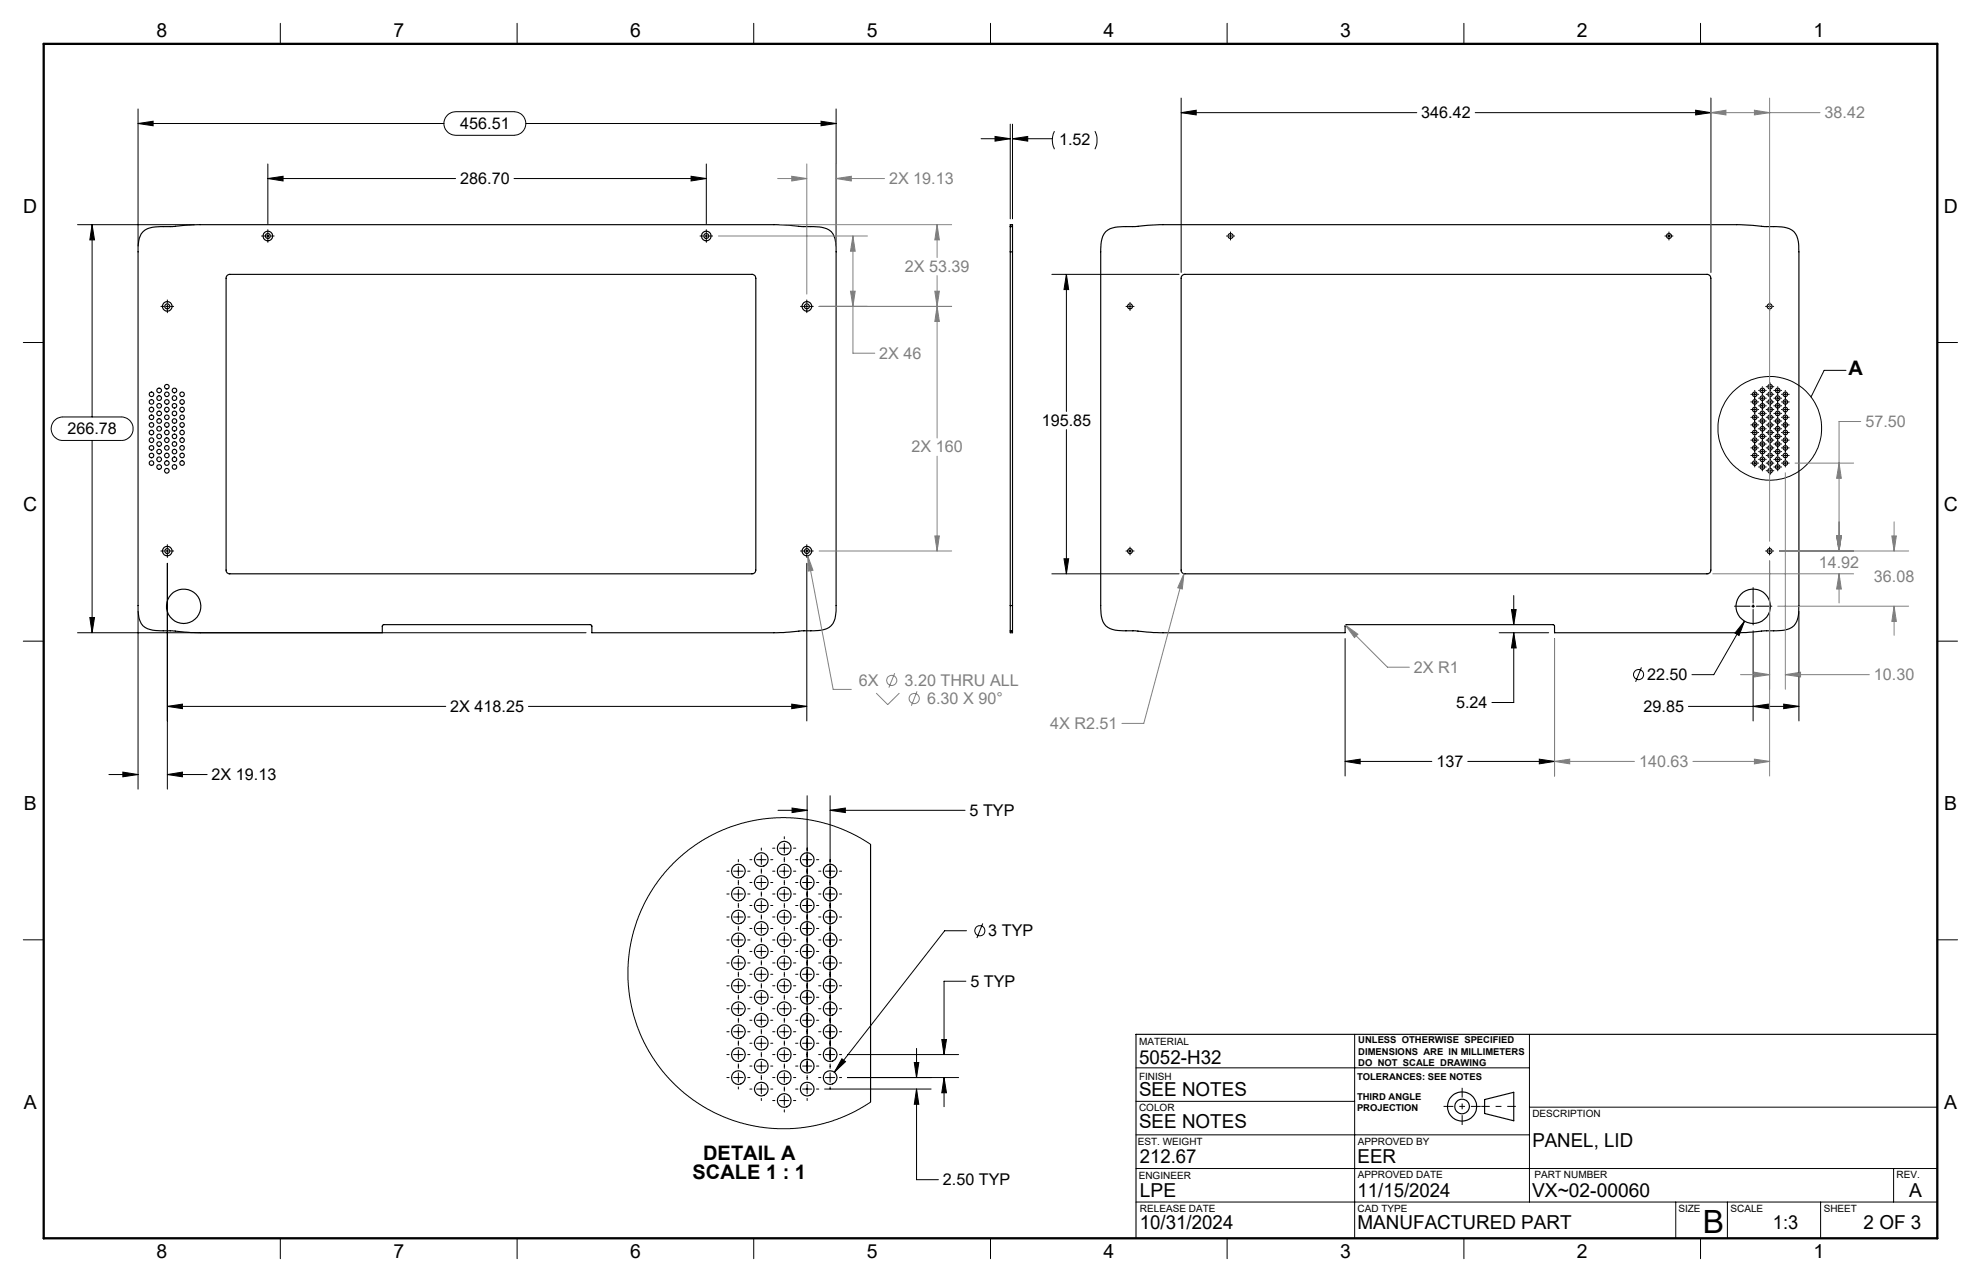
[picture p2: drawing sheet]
<svg xmlns="http://www.w3.org/2000/svg" width="432mm" height="279mm" viewBox="0 0 432 279" stroke-linecap="round" stroke-linejoin="round" font-family="sans-serif">
<g fill="none" stroke="#000" stroke-width=".25">
<path d="M31.2 50.5a6.3 6.3 0 0 1 4.4-1.1h2l5.4-.4h126.4l5.7 .4a12.4 12.4 0 0 1 5.6 .7 4.7 4.7 0 0 1 1.5 4.2v77.7a6.3 6.3 0 0 1-1 4.4 6.3 6.3 0 0 1-4.5 1.1h-2l-5.3 .4h-40.4v-1.5l-.3-.3h-45l-.4 .3v1.5h-40.3l-5.7-.4a12.4 12.4 0 0 1-5.7-.8 4.7 4.7 0 0 1-1.5-4.2v-77.6a6.3 6.3 0 0 1 1.1-4.4zM220.2 54.9v-5.5h.5v5.5M220.2 49h.5v.3h-.5zM220.2 54.9h.5M220.2 54.9v77.1M220.7 54.9v77.1M241 50.5a6.3 6.3 0 0 1 4.4-1.1h2.1l5.3-.4h126.4l5.8 .4a12.3 12.3 0 0 1 5.6 .7 4.7 4.7 0 0 1 1.5 4.2v77.7a6.3 6.3 0 0 1-1.1 4.4 6.3 6.3 0 0 1-4.4 1.1h-2.1l-5.3 .4h-40.4v-1.5l-.3-.3h-45l-.3 .2v1.6h-40.4l-5.7-.4a12.1 12.1 0 0 1-5.6-.8 4.9 4.9 0 0 1-1.6-4.2v-77.6a6.4 6.4 0 0 1 1.1-4.4zM49.5 60l.5-.2h113.9a.84 .84 0 0 1 .8 .8v63.6a.79 .79 0 0 1-.8 .9h-113.8a.74 .74 0 0 1-.8-.9v-63.7zM257.6 60.1l.5-.3h114a.84 .84 0 0 1 .8 .8v63.6a.79 .79 0 0 1-.8 .9h-113.8a.78 .78 0 0 1-.8-.9v-63.7zM220.2 132v5.5h.5v-5.5M220.2 137.5h.5v.4h-.5zM220.2 132h.5"/>
<path d="M189.8 184v56.2M323.6 239.6l6.4-1.5v6.2l-6.4-1.6zM422.3 225.4h-174.7v44.5"/>
<circle cx="58.4" cy="51.4" r=".54"/>
<circle cx="58.4" cy="51.4" r="1.06"/>
<circle cx="153.9" cy="51.4" r=".54"/>
<circle cx="154" cy="51.4" r="1.06"/>
<circle cx="268.2" cy="51.4" r=".54"/>
<circle cx="363.8" cy="51.4" r=".54"/>
<circle cx="36.5" cy="66.8" r="1.04"/>
<circle cx="36.5" cy="66.8" r=".54"/>
<circle cx="175.9" cy="66.8" r="1.04"/>
<circle cx="175.9" cy="66.8" r=".54"/>
<circle cx="246.3" cy="66.8" r=".54"/>
<circle cx="385.7" cy="66.8" r=".54"/>
<circle cx="33" cy="95.9" r=".51"/>
<circle cx="33" cy="87.6" r=".5"/>
<circle cx="33" cy="89.3" r=".5"/>
<circle cx="33" cy="94.3" r=".5"/>
<circle cx="33" cy="90.9" r=".5"/>
<circle cx="33" cy="85.9" r=".5"/>
<circle cx="33" cy="92.6" r=".5"/>
<circle cx="33" cy="99.3" r=".5"/>
<circle cx="33" cy="97.6" r=".5"/>
<circle cx="34.7" cy="91.8" r=".5"/>
<circle cx="34.7" cy="85.1" r=".5"/>
<circle cx="34.7" cy="90.1" r=".5"/>
<circle cx="34.7" cy="88.4" r=".5"/>
<circle cx="34.7" cy="86.8" r=".51"/>
<circle cx="34.7" cy="93.4" r=".51"/>
<circle cx="34.7" cy="96.8" r=".5"/>
<circle cx="34.7" cy="98.4" r=".5"/>
<circle cx="34.7" cy="95.1" r=".51"/>
<circle cx="36.4" cy="89.3" r=".51"/>
<circle cx="36.4" cy="95.9" r=".5"/>
<circle cx="36.4" cy="94.3" r=".5"/>
<circle cx="36.4" cy="87.6" r=".5"/>
<circle cx="36.4" cy="85.9" r=".5"/>
<circle cx="36.4" cy="92.6" r=".5"/>
<circle cx="36.4" cy="99.3" r=".5"/>
<circle cx="36.4" cy="97.6" r=".5"/>
<circle cx="36.4" cy="90.9" r=".5"/>
<circle cx="36.4" cy="84.3" r=".5"/>
<circle cx="38" cy="85.1" r=".51"/>
<circle cx="38" cy="98.4" r=".5"/>
<circle cx="38" cy="91.8" r=".5"/>
<circle cx="38" cy="90.1" r=".5"/>
<circle cx="38" cy="95.1" r=".5"/>
<circle cx="38" cy="96.8" r=".5"/>
<circle cx="38" cy="86.8" r=".5"/>
<circle cx="38" cy="88.4" r=".5"/>
<circle cx="38" cy="93.4" r=".5"/>
<circle cx="39.7" cy="89.3" r=".51"/>
<circle cx="39.7" cy="95.9" r=".5"/>
<circle cx="39.7" cy="94.3" r=".5"/>
<circle cx="39.7" cy="85.9" r=".5"/>
<circle cx="39.7" cy="87.6" r=".5"/>
<circle cx="39.7" cy="92.6" r=".5"/>
<circle cx="39.7" cy="99.3" r=".5"/>
<circle cx="39.7" cy="97.6" r=".5"/>
<circle cx="39.7" cy="90.9" r=".5"/>
<circle cx="382.5" cy="97.6" r=".5"/>
<circle cx="382.5" cy="99.3" r=".5"/>
<circle cx="382.5" cy="90.9" r=".5"/>
<circle cx="382.5" cy="94.3" r=".5"/>
<circle cx="382.5" cy="92.6" r=".5"/>
<circle cx="382.5" cy="85.9" r=".5"/>
<circle cx="382.5" cy="87.6" r=".5"/>
<circle cx="382.5" cy="89.3" r=".51"/>
<circle cx="382.5" cy="95.9" r=".51"/>
<circle cx="384.1" cy="88.4" r=".5"/>
<circle cx="384.1" cy="93.4" r=".5"/>
<circle cx="384.1" cy="95.1" r=".5"/>
<circle cx="384.1" cy="86.8" r=".5"/>
<circle cx="384.1" cy="90.1" r=".5"/>
<circle cx="384.1" cy="98.4" r=".5"/>
<circle cx="384.1" cy="91.8" r=".5"/>
<circle cx="384.1" cy="96.8" r=".5"/>
<circle cx="384.1" cy="85.1" r=".51"/>
<circle cx="385.8" cy="97.6" r=".5"/>
<circle cx="385.8" cy="84.3" r=".5"/>
<circle cx="385.8" cy="99.3" r=".5"/>
<circle cx="385.8" cy="90.9" r=".5"/>
<circle cx="385.8" cy="94.3" r=".5"/>
<circle cx="385.8" cy="87.6" r=".5"/>
<circle cx="385.8" cy="85.9" r=".5"/>
<circle cx="385.8" cy="92.6" r=".5"/>
<circle cx="385.8" cy="95.9" r=".51"/>
<circle cx="385.8" cy="89.3" r=".51"/>
<circle cx="387.5" cy="88.4" r=".5"/>
<circle cx="387.5" cy="93.4" r=".5"/>
<circle cx="387.5" cy="86.8" r=".5"/>
<circle cx="387.5" cy="95.1" r=".5"/>
<circle cx="387.5" cy="90.1" r=".5"/>
<circle cx="387.5" cy="98.4" r=".5"/>
<circle cx="387.5" cy="91.8" r=".5"/>
<circle cx="387.5" cy="96.8" r=".5"/>
<circle cx="387.5" cy="85.1" r=".51"/>
<circle cx="389.1" cy="97.6" r=".5"/>
<circle cx="389.1" cy="99.3" r=".5"/>
<circle cx="389.1" cy="90.9" r=".5"/>
<circle cx="389.2" cy="94.3" r=".5"/>
<circle cx="389.2" cy="87.6" r=".5"/>
<circle cx="389.2" cy="92.6" r=".5"/>
<circle cx="389.2" cy="85.9" r=".5"/>
<circle cx="389.2" cy="89.3" r=".51"/>
<circle cx="389.2" cy="95.9" r=".51"/>
<circle cx="33" cy="100.9" r=".5"/>
<circle cx="34.7" cy="100.1" r=".51"/>
<circle cx="34.7" cy="101.8" r=".51"/>
<circle cx="36.4" cy="100.9" r=".5"/>
<circle cx="36.4" cy="102.6" r=".5"/>
<circle cx="38" cy="101.8" r=".5"/>
<circle cx="38" cy="100.1" r=".51"/>
<circle cx="39.7" cy="100.9" r=".5"/>
<circle cx="382.5" cy="100.9" r=".5"/>
<circle cx="384.1" cy="101.8" r=".5"/>
<circle cx="384.1" cy="100.1" r=".5"/>
<circle cx="385.8" cy="100.9" r=".5"/>
<circle cx="385.8" cy="102.6" r=".51"/>
<circle cx="387.5" cy="101.8" r=".5"/>
<circle cx="387.5" cy="100.1" r=".5"/>
<circle cx="389.2" cy="100.9" r=".5"/>
<circle cx="36.5" cy="120.1" r="1.04"/>
<circle cx="36.5" cy="120.1" r=".54"/>
<circle cx="40" cy="132.1" r="3.8"/>
<circle cx="175.9" cy="120.1" r="1.04"/>
<circle cx="175.9" cy="120.1" r=".54"/>
<circle cx="246.3" cy="120.1" r=".54"/>
<circle cx="382.2" cy="132.1" r="3.7"/>
<circle cx="385.7" cy="120.1" r=".54"/>
<circle cx="160.9" cy="199.8" r="1.49"/>
<circle cx="161" cy="194.9" r="1.5"/>
<circle cx="161" cy="189.8" r="1.5"/>
<circle cx="165.9" cy="197.3" r="1.5"/>
<circle cx="165.9" cy="187.3" r="1.51"/>
<circle cx="165.9" cy="192.4" r="1.51"/>
<circle cx="170.9" cy="199.8" r="1.5"/>
<circle cx="170.9" cy="184.9" r="1.5"/>
<circle cx="170.9" cy="194.9" r="1.51"/>
<circle cx="170.9" cy="189.8" r="1.51"/>
<circle cx="175.9" cy="197.3" r="1.5"/>
<circle cx="176" cy="192.4" r="1.51"/>
<circle cx="176" cy="187.3" r="1.51"/>
<circle cx="180.9" cy="199.8" r="1.49"/>
<circle cx="181" cy="194.9" r="1.5"/>
<circle cx="181" cy="189.8" r="1.5"/>
<circle cx="160.9" cy="219.9" r="1.49"/>
<circle cx="161" cy="209.8" r="1.5"/>
<circle cx="161" cy="214.9" r="1.5"/>
<circle cx="161" cy="204.8" r="1.5"/>
<circle cx="165.9" cy="202.4" r="1.5"/>
<circle cx="165.9" cy="217.3" r="1.5"/>
<circle cx="165.9" cy="207.3" r="1.51"/>
<circle cx="165.9" cy="212.4" r="1.51"/>
<circle cx="170.9" cy="219.9" r="1.5"/>
<circle cx="170.9" cy="209.8" r="1.51"/>
<circle cx="170.9" cy="214.9" r="1.51"/>
<circle cx="170.9" cy="204.8" r="1.51"/>
<circle cx="175.9" cy="202.4" r="1.5"/>
<circle cx="175.9" cy="217.3" r="1.5"/>
<circle cx="176" cy="207.3" r="1.51"/>
<circle cx="176" cy="212.4" r="1.51"/>
<circle cx="180.9" cy="219.9" r="1.49"/>
<circle cx="181" cy="214.9" r="1.5"/>
<circle cx="181" cy="209.8" r="1.5"/>
<circle cx="181" cy="204.8" r="1.5"/>
<circle cx="160.9" cy="234.8" r="1.49"/>
<circle cx="161" cy="224.8" r="1.5"/>
<circle cx="161" cy="229.9" r="1.5"/>
<circle cx="165.9" cy="222.4" r="1.5"/>
<circle cx="165.9" cy="237.3" r="1.5"/>
<circle cx="165.9" cy="227.3" r="1.51"/>
<circle cx="165.9" cy="232.4" r="1.51"/>
<circle cx="170.9" cy="239.9" r="1.5"/>
<circle cx="170.9" cy="234.8" r="1.5"/>
<circle cx="170.9" cy="229.9" r="1.51"/>
<circle cx="170.9" cy="224.8" r="1.51"/>
<circle cx="175.9" cy="222.4" r="1.5"/>
<circle cx="175.9" cy="237.3" r="1.5"/>
<circle cx="176" cy="227.3" r="1.51"/>
<circle cx="176" cy="232.4" r="1.51"/>
<circle cx="180.9" cy="234.8" r="1.49"/>
<circle cx="181" cy="229.9" r="1.5"/>
<circle cx="181" cy="224.8" r="1.5"/>
<circle cx="318.7" cy="241.1" r="3.2"/>
<circle cx="318.7" cy="241.2" r="1.6"/>
</g>
<g fill="none" stroke="#000" stroke-width=".22">
<path d="M61.1 5.1v4.5M112.7 5.1v4.5M164.3 5.1v4.5M215.9 5.1v4.5M267.5 5.1v4.5M319.1 5.1v4.5M370.7 5.1v4.5M30.1 26.9l3.3-.5v1zM30.1 23.7v29.9M30.1 26.9h66.7M58.4 38.9l3.3-.5v1zM58.4 35.7v13.1"/>
<path d="M58.4 38.9h40.9M97.6 25l.8-.5 .9-.2h12.7a2.58 2.58 0 0 1 2.6 2.6 2.58 2.58 0 0 1-2.6 2.6h-12.7a2.58 2.58 0 0 1-2.4-1.7 2.58 2.58 0 0 1 .7-2.8zM112 38.9h42M114.6 26.9h67.6M150.6 38.4l3.4 .5-3.4 .5zM154 35.7v13.1M179 26.4l3.2 .5-3.2 .5zM182.2 23.7v29.9M213.9 30.2h6.3M216.9 29.7l3.3 .5-3.3 .6zM220.2 27.1v20.6M220.7 30.2l3.3-.5v1.1z"/>
<path d="M220.7 27.1v20.6M220.7 30.2h8.7M229.8 28.6a4.5 4.5 0 0 0 0 3.9M238.7 28.6a4.5 4.5 0 0 1 0 3.9M257.5 24.6l3.2-.6v1zM257.5 21.4v38M257.5 24.6h51.3M321.6 24.6h51.3M369.6 24l3.3 .6-3.3 .4zM372.9 21.4v38M16.9 49h25.5M20.1 49l.5 3.3h-1z"/>
<path d="M20.1 49v41.9M57 51.4h.7M58 51.4h.7M58.4 50.1v.7M58.4 51.1v.7M58.4 52.1v.7M59.1 51.4h.7M152.6 51.4h.7M153.6 51.4h.7M154 50.1v.7M154 51.1v.7M154 52.1v.7"/>
<path d="M154.6 51.4h.7M229.3 59.8h27.7M232.4 59.8l.5 3.3h-1zM232.4 59.8v29.9M267.3 51.4h.2M267.9 51.4h.7M268.2 50.6v.2M268.2 51.1v.7M268.2 52.1v.2M268.9 51.4h.2M362.9 51.4h.2M363.5 51.4h.6"/>
<path d="M363.8 50.6v.2M363.8 51.1v.7M363.8 52.1v.2M364.5 51.4h.2M5.1 74.6h4.4M35.1 66.8h.7M36.1 66.8h.7M36.5 65.4v.7M36.5 66.4v.7M36.5 67.5v.7M37.1 66.8h.8M174.5 66.8h.7"/>
<path d="M175.5 66.8h.7M175.9 65.4v.7M175.9 66.4v.7M175.9 67.5v.7M176.6 66.8h.7M245.4 66.8h.2M246 66.8h.6M246.3 65.9v.2M246.3 66.4v.7M246.3 67.5v.2M247 66.8h.2M384.8 66.8h.3"/>
<path d="M385.4 66.8h.6M385.7 65.9v.2M385.7 66.4v.7M385.7 67.5v.2M386.4 66.8h.2M422.3 74.6h4.4M11.9 91.7l.7-.6 .9-.2h13a2.56 2.56 0 0 1 2.5 2.5 2.56 2.56 0 0 1-2.5 2.6h-12.8a2.57 2.57 0 0 1-2.3-1.6 2.57 2.57 0 0 1 .5-2.7zM20.1 96v41.9M232.4 93.6v31.5M381.6 97.6h.2M381.6 95.9h.2M381.6 94.3h.2"/>
<path d="M381.6 99.3h.2M381.6 85.9h.2M381.6 87.6h.2M381.6 89.3h.2M381.6 90.9h.2M381.6 92.6h.2M382.2 97.6h.6M382.2 95.9h.6M382.2 94.3h.6M382.2 99.3h.6M382.2 85.9h.6M382.2 87.6h.6"/>
<path d="M382.2 89.3h.6M382.2 90.9h.6M382.2 92.6h.6M382.5 85.1v.2M382.5 85.6v.7M382.5 86.6v.3M382.5 87.3v.6M382.5 88.3v.3M382.5 88.9v.7M382.5 90v.2M382.5 90.6v.7M382.5 91.6v.3"/>
<path d="M382.5 92.3v.7M382.5 93.3v.3M382.5 93.9v.7M382.5 94.9v.3M382.5 95.6v.7M382.5 96.6v.3M382.5 97.3v.6M382.5 98.3v.3M382.5 98.9v.7M382.5 99.9v.4M383.2 97.6h.1M383.2 95.9h.1"/>
<path d="M383.2 94.3h.1M383.2 99.3h.1M383.2 85.9h.1M383.2 87.6h.1M383.2 89.3h.1M383.2 90.9h.1M383.2 92.6h.1M383.3 91.8h.2M383.3 98.4h.2M383.3 95.1h.2M383.3 96.8h.2M383.3 88.4h.2"/>
<path d="M383.3 90.1h.2M383.3 93.5h.2M383.3 85.1h.2M383.3 86.8h.2M383.8 91.8h.7M383.8 98.4h.7M383.8 95.1h.7M383.8 96.8h.7M383.8 88.4h.7M383.8 90.1h.7M383.8 93.5h.7M383.8 85.1h.7"/>
<path d="M383.8 86.8h.7M384.1 84.3v.1M384.1 84.8v.6M384.1 85.8v.3M384.1 86.4v.7M384.1 87.5v.3M384.1 88.1v.7M384.1 89.1v.3M384.1 89.7v.8M384.1 90.8v.3M384.1 91.4v.7M384.1 92.5v.2"/>
<path d="M384.1 93.1v.7M384.1 94.1v.3M384.1 94.8v.6M384.1 95.8v.3M384.1 96.4v.7M384.1 97.4v.4M384.1 98.1v.7M384.1 99.1v.3M384.1 99.8v.6M384.8 91.8h.2M384.8 98.4h.2M384.8 95.1h.2"/>
<path d="M384.8 96.8h.2M384.8 88.4h.2M384.8 90.1h.2M384.8 93.5h.2M384.8 85.1h.2M384.8 86.8h.2M385 97.6h.1M385 95.9h.1M385 94.3h.1M385 99.3h.1M385 85.9h.1M385 87.6h.1"/>
<path d="M385 89.3h.1M385 90.9h.1M385 84.3h.1M385 92.6h.1M385.5 97.6h.7M385.5 95.9h.7M385.5 94.3h.7M385.5 99.3h.7M385.5 85.9h.7M385.5 87.6h.7M385.5 89.3h.7M385.5 90.9h.7"/>
<path d="M385.5 84.3h.7M385.5 92.6h.7M385.8 83.4v.2M385.8 83.9v.7M385.8 84.9v.4M385.8 85.6v.7M385.8 86.6v.3M385.8 87.3v.6M385.8 88.3v.3M385.8 88.9v.7M385.8 90v.2M385.8 90.6v.7"/>
<path d="M385.8 91.6v.3M385.8 92.3v.7M385.8 93.3v.3M385.8 93.9v.7M385.8 94.9v.3M385.8 95.6v.7M385.8 96.6v.3M385.8 97.3v.6M385.8 98.3v.3M385.8 98.9v.7M385.8 99.9v.4M386.5 97.6h.1"/>
<path d="M386.5 95.9h.1M386.5 94.3h.1M386.5 99.3h.1M386.5 85.9h.1M386.5 87.6h.1M386.5 89.3h.1M386.5 90.9h.1M386.5 84.3h.1M386.5 92.6h.1M386.6 91.8h.2M386.6 98.4h.2M386.6 95.1h.2"/>
<path d="M386.6 96.8h.2M386.6 88.4h.2M386.6 90.1h.2M386.6 93.5h.2M386.6 85.1h.2M386.6 86.8h.2M387.1 91.8h.7M387.1 98.4h.7M387.1 95.1h.7M387.1 96.8h.7M387.1 88.4h.7M387.1 90.1h.7"/>
<path d="M387.1 93.5h.7M387.1 85.1h.7M387.1 86.8h.7M387.5 84.3v.1M387.5 84.8v.6M387.5 85.8v.3M387.5 86.4v.7M387.5 87.5v.3M387.5 88.1v.7M387.5 89.1v.3M387.5 89.7v.8M387.5 90.8v.3"/>
<path d="M387.5 91.4v.7M387.5 92.5v.2M387.5 93.1v.7M387.5 94.1v.3M387.5 94.8v.6M387.5 95.8v.3M387.5 96.4v.7M387.5 97.4v.4M387.5 98.1v.7M387.5 99.1v.3M387.5 99.8v.6M388.2 91.8h.1"/>
<path d="M388.2 98.4h.1M388.2 95.1h.1M388.2 96.8h.1M388.2 88.4h.1M388.2 90.1h.1M388.2 93.5h.1M388.2 85.1h.1M388.2 86.8h.1M388.3 97.6h.2M388.3 95.9h.2M388.3 94.3h.2M388.3 99.3h.2"/>
<path d="M388.3 85.9h.2M388.3 87.6h.2M388.3 89.3h.2M388.3 90.9h.2M388.3 92.6h.2M388.8 97.6h.7M388.8 95.9h.7M388.8 94.3h.7M388.8 99.3h.7M388.8 85.9h.7M388.8 87.6h.7M388.8 89.3h.7"/>
<path d="M388.8 90.9h.7M388.8 92.6h.7M389.1 85.1v.2M389.1 85.6v.7M389.1 86.6v.3M389.1 87.3v.6M389.1 88.3v.3M389.1 88.9v.7M389.1 90v.2M389.1 90.6v.7M389.1 91.6v.3M389.1 92.3v.7"/>
<path d="M389.1 93.3v.3M389.1 93.9v.7M389.1 94.9v.3M389.1 95.6v.7M389.1 96.6v.3M389.1 97.3v.6M389.1 98.3v.3M389.1 98.9v.7M389.1 99.9v.4M389.8 97.6h.2M389.8 95.9h.2M389.8 94.3h.2"/>
<path d="M389.8 99.3h.2M389.8 85.9h.2M389.8 87.6h.2M389.8 89.3h.2M389.8 90.9h.2M389.8 92.6h.2M402.4 80.7h-4.8l-2.8 5.8M36.5 118.7v.7M36.5 119.8v.6M175.9 118.7v.7M175.9 119.8v.6M246.3 119.2v.2"/>
<path d="M246.3 119.8v.6M381.6 100.9h.2M382.2 100.9h.6M382.5 100.6v.7M382.5 101.6v.2M383.2 100.9h.1M383.3 100.1h.2M383.3 101.8h.2M383.8 100.1h.7M383.8 101.8h.7M384.1 100.8v.3M384.1 101.4v.7"/>
<path d="M384.1 102.4v.2M384.8 100.1h.2M384.8 101.8h.2M385 100.9h.1M385 102.6h.1M385.5 100.9h.7M385.5 102.6h.7M385.7 119.2v.2M385.7 119.8v.6M385.8 100.6v.7M385.8 101.6v.3M385.8 102.3v.6"/>
<path d="M385.8 103.3v.1M386.5 100.9h.1M386.5 102.6h.1M386.6 100.1h.2M386.6 101.8h.2M387.1 100.1h.7M387.1 101.8h.7M387.5 100.8v.3M387.5 101.4v.7M387.5 102.4v.2M388.2 100.1h.1M388.2 101.8h.1"/>
<path d="M388.3 100.9h.2M388.8 100.9h.7M389.1 100.6v.7M389.1 101.6v.2M389.8 100.9h.2M5.1 139.7h4.4M16.9 137.9h110.8M19.6 134.6h1l-.5 3.3zM30.1 133.2v38.8M35.1 120.1h.7M36.1 120.1h.7M36.5 120.8v.7"/>
<path d="M36.5 122.8v49.2M37.1 120.1h.8M174.5 120.1h.7M175.5 120.1h.7M175.9 120.8v.7M175.9 122.8v34.3M176.6 120.1h.7M229.3 125.1h27.7M231.9 121.8h1l-.5 3.3zM245.4 120.1h.2M246 120.1h.6M246.3 120.8v.2"/>
<path d="M247 120.1h.2M293.2 139.2v29.9M326.8 137.9h10.8M329.5 132.9h1l-.5 3.2zM330 137.9l.5 3.3h-1zM330 137.9v15.2h-4.8M330 129.8v6.3M338.8 139.2v29.9M378.1 132.1h3.4M380.3 135.4l-1.2 3.1-.9-.5zM380.3 135.4l-6.7 11.6h-4.8M381.8 132.1h.7"/>
<path d="M382.1 128.1v3.3M382.1 131.8v.7M382.1 132.8v3.4M382.1 137.5v19.6M382.8 132.1h3.4M384.8 120.1h.3M385.4 120.1h.6M385.7 120.8v.2M386.4 120.1h.2M392.1 133.2v23.9M422.3 139.7h4.4M36.5 154l3.3-.5v.9z"/>
<path d="M36.5 154h60.7M115.2 154h60.7M172.6 153.5l3.3 .5-3.3 .4zM357.8 145.5l-1.3 3.1M368 154h24.1M382.1 154l3.3-.5v.9zM388.8 153.5l3.3 .5-3.3 .4zM23.7 168.8h6.4M26.8 168.3l3.3 .5-3.3 .5zM36.5 168.8l3.3-.5v1zM36.5 168.8h8.7M169.6 176.6h6.3"/>
<path d="M172.6 176.1l3.3 .5-3.3 .5zM175.9 173.4v60.2M180.9 176.6l3.4-.5v1zM180.9 173.4v57.7M180.9 176.6h29.5M293.2 165.9l3.3-.4v1zM293.2 165.9h18.9M319.9 165.9h18.9M335.5 165.5l3.3 .4-3.3 .6zM158.4 189.9h.5M158.4 194.8h.5M158.4 199.8h.5"/>
<path d="M159.9 189.9h2.1M159.9 194.8h2.1M159.9 199.8h2.1M160.9 187.3v.5M160.9 188.8v2.1M160.9 191.9v.9M160.9 193.9v2M160.9 196.9v.9M160.9 198.8v2.1M163 189.9h.5M163 194.8h.5M163 199.8h.5"/>
<path d="M163.4 197.3h.5M163.4 187.4h.5M163.4 192.3h.5M164.9 197.3h2.1M164.9 187.4h2.1M164.9 192.3h2.1M165.9 184.8v.5M165.9 186.3v2.1M165.9 189.4v.9M165.9 191.3v2.1M165.9 194.4v.9M165.9 196.3v2.1"/>
<path d="M165.9 199.4v.9M168 197.3h.5M168 187.4h.5M168 192.3h.5M168.4 189.9h.5M168.4 194.8h.5M168.4 199.8h.5M168.4 184.9h.5M169.9 189.9h2M169.9 194.8h2M169.9 199.8h2M169.9 184.9h2"/>
<path d="M171 182.4v.4M171 183.8v2.1M171 186.9v.9M171 188.8v2.1M171 191.9v.9M171 193.9v2M171 196.9v.9M171 198.8v2.1M173 189.9h.5M173 194.8h.5M173 199.8h.5M173 184.9h.5"/>
<path d="M173.4 197.3h.5M173.4 187.4h.5M173.4 192.3h.5M174.9 197.3h2.1M174.9 187.4h2.1M174.9 192.3h2.1M178 197.3h.5M178 187.4h.5M178 192.3h.5M178.4 189.9h.5M178.4 194.8h.5M178.4 199.8h.5"/>
<path d="M179.9 189.9h2.1M179.9 194.8h2.1M179.9 199.8h2.1M183 189.9h.4M183 194.8h.4M183 199.8h.4M189.8 184l-3-1.8-4.9-2.1-4.3-1.2-4.6-.6h-4.4l-4.9 .6-4.6 1.3-3.9 1.8-3.8 2.3-3.4 2.7-3 3-2.7 3.6-2 3.6-1.8 4.6-1.1 4-.5 4.9v2.9l.2 2.5 .8 4.2 1.6 5 1.6 3.3 2.1 3.2 2.9 3.6 3 2.8 2.2 1.7 2.9 1.8 4.5 2.1 4.6 1.4 4.4 .7 4.5 .1 4.5-.5 4.4-1.1 4.4-1.8 4.3-2.4M5.1 204.8h4.4M158.4 219.9h.5M158.4 214.8h.5M158.4 204.9h.5M158.4 209.9h.5"/>
<path d="M159.9 219.9h2.1M159.9 214.8h2.1M159.9 204.9h2.1M159.9 209.9h2.1M160.9 201.9v.9M160.9 203.8v2.1M160.9 206.9v.9M160.9 208.8v2.1M160.9 211.9v.9M160.9 213.8v2.1M160.9 216.9v.9M160.9 218.8v2.1"/>
<path d="M163 219.9h.5M163 214.8h.5M163 204.9h.5M163 209.9h.5M163.4 207.4h.5M163.4 217.3h.5M163.4 202.4h.5M163.4 212.3h.5M164.9 207.4h2.1M164.9 217.3h2.1M164.9 202.4h2.1M164.9 212.3h2.1"/>
<path d="M165.9 201.3v2.1M165.9 204.4v.9M165.9 206.3v2.1M165.9 209.4v.9M165.9 211.3v2.1M165.9 214.4v.9M165.9 216.3v2.1M165.9 219.4v.9M168 207.4h.5M168 217.3h.5M168 202.4h.5M168 212.3h.5"/>
<path d="M168.4 219.9h.5M168.4 214.8h.5M168.4 204.9h.5M168.4 209.9h.5M169.9 219.9h2M169.9 214.8h2M169.9 204.9h2M169.9 209.9h2M171 201.9v.9M171 203.8v2.1M171 206.9v.9M171 208.8v2.1"/>
<path d="M171 211.9v.9M171 213.8v2.1M171 216.9v.9M171 218.8v2.1M173 219.9h.5M173 214.8h.5M173 204.9h.5M173 209.9h.5M173.4 207.4h.5M173.4 217.3h.5M173.4 202.4h.5M173.4 212.3h.5"/>
<path d="M174.9 207.4h2.1M174.9 217.3h2.1M174.9 202.4h2.1M174.9 212.3h2.1M178 207.4h.5M178 217.3h.5M178 202.4h.5M178 212.3h.5M178.4 219.9h.5M178.4 214.8h.5M178.4 204.9h.5M178.4 209.9h.5"/>
<path d="M179.9 219.9h2.1M179.9 214.8h2.1M179.9 204.9h2.1M179.9 209.9h2.1M183 219.9h.4M183 214.8h.4M183 204.9h.4M183 209.9h.4M210.5 213.9h-4.7v15.9M210.7 202.8h-4.8l-24 30.9M214.2 201.3l-1.3 3.1M422.3 204.8h4.4"/>
<path d="M158.4 234.8h.5M158.4 229.8h.5M158.4 224.9h.5M159.9 234.8h2.1M159.9 229.8h2.1M159.9 224.9h2.1M160.9 221.9v.9M160.9 223.8v2.1M160.9 226.9v.9M160.9 228.8v2.1M160.9 231.9v.9M160.9 233.8v2.1"/>
<path d="M160.9 236.9v.4M163 234.8h.5M163 229.8h.5M163 224.9h.5M163.4 237.3h.5M163.4 227.4h.5M163.4 222.4h.5M163.4 232.3h.5M164.9 237.3h2.1M164.9 227.4h2.1M164.9 222.4h2.1M164.9 232.3h2.1"/>
<path d="M165.9 221.3v2.1M165.9 224.4v.9M165.9 226.3v2.1M165.9 229.4v.9M165.9 231.4v2M165.9 234.4v.9M165.9 236.3v2.1M165.9 239.4v.5M168 237.3h.5M168 227.4h.5M168 222.4h.5M168 232.3h.5"/>
<path d="M168.4 234.8h.5M168.4 229.8h.5M168.4 224.9h.5M168.4 239.9h.5M169.9 234.8h2M169.9 229.8h2M169.9 224.9h2M169.9 239.9h2M171 221.9v.9M171 223.8v2.1M171 226.9v.9M171 228.8v2.1"/>
<path d="M171 231.9v.9M171 233.8v2.1M171 236.9v.9M171 238.8v2.1M173 234.8h.5M173 229.8h.5M173 224.9h.5M173 239.9h.5M173.4 237.3h.5M173.4 227.4h.5M173.4 222.4h.5M173.4 232.3h.5"/>
<path d="M174.9 237.3h2.1M174.9 227.4h2.1M174.9 222.4h2.1M174.9 232.3h2.1M175.9 234.4v.9M175.9 236.3v2.1M175.9 239.4v.5M178 237.3h.5M178 227.4h.5M178 222.4h.5M178 232.3h.5M178.4 234.8h.5"/>
<path d="M178.4 229.8h.5M178.4 224.9h.5M179.7 237.3h23.3M179.9 234.8h2.1M179.9 229.8h2.1M179.9 224.9h2.1M180.9 231.9v.9M180.9 233.8v2.1M180.9 236.9v.4M183 234.8h.4M183 229.8h.4M183 224.9h.4"/>
<path d="M183.5 230.8l.8 .6-2.4 2.3zM184.7 234.8h24.3M184.7 229.8h24.3M199.3 231.6h1l-.5 3.2zM199.8 237.3l.5 3.4h-1zM199.8 237.3v19.8h4.7M199.8 228.5v6.3M205.3 226.6h1l-.5 3.2zM205.8 234.8l.5 3.4h-1zM205.8 234.8v6.4M247.6 232.7h85.8M295.3 225.4v44.5"/>
<path d="M333.4 225.4v36.6M171 241.9v.5M247.6 254.7h174.7M247.6 247.3h85.8M247.6 240h47.7M333.4 241.3h88.9M412.7 254.7v7.3M61.1 269.9v4.4M112.7 269.9v4.4M164.3 269.9v4.4M215.9 269.9v4.4M247.6 262h174.7"/>
<path d="M267.5 269.9v4.4M319.1 269.9v4.4M365.3 262v7.9M370.7 269.9v4.4M376.5 262v7.9M396.8 262v7.9"/>
<circle cx="385.8" cy="93.3" r="11.3"/>
<circle cx="357.2" cy="147" r="1.11"/>
<circle cx="213.6" cy="202.9" r="1.12"/>
</g>
<g fill="none" stroke="#808080" stroke-width=".22">
<path d="M169.5 38.9h6.4M172.6 38.4l3.3 .5-3.3 .5zM175.9 35.7v28.4M182.2 38.9l3.4-.5v1zM182.2 35.7v17.9M182.2 38.9h10.6M372.9 24.6l3.3-.6v1zM372.9 21.4v38M372.9 24.6h23.8M382.4 24l3.3 .6-3.3 .4zM385.7 21.4v96.6M156.6 51.4h32.5"/>
<path d="M170 49h37.4M185.9 51.4l.5 3.4h-1zM185.9 51.4v25.6h4.8M204.3 49l.5 3.3h-1zM204.3 49v7.1M178.5 66.8h28.9M185.4 63.5h1l-.5 3.3zM203.8 63.5h1l-.5 3.3zM204.3 66.8l.5 3.3h-1zM204.3 60.1v35.4M204.3 99.4v20.7M405.6 91.9h-4.7v28.2"/>
<path d="M203.8 116.8h1l-.5 3.3zM389.1 103v47.2M391.3 100.9h12.7M400.3 116.8h1.1l-.5 3.3zM400.9 100.9l.5 3.3h-1.1zM412.4 116.8h.9l-.4 3.3zM412.9 113.7v6.4M176.1 121.1l1.1 3.2-1 .2zM176.1 121.1l5.5 29.1h4M178.5 120.1h28.9M258.1 125.1l-.4 3.3-1-.3zM258.1 125.1l-8.8 32.6h-4.8"/>
<path d="M293.3 136.2l2.7 2-.8 .8zM293.3 136.2l9.1 9.2h4.8M338.8 139.2v29.9M373.3 125.1h30.7M385.7 122.2v46.9M387.5 132.1h28.5M387.9 120.1h28.1M400.9 125.1l.5 3.3h-1.1zM400.9 125.1v6.3M412.9 132.1l.4 3.3h-.9zM412.9 132.1v6.4M191 151.1l2.5 2.5 2.5-2.5"/>
<path d="M195 146.7l-1.3 3.2M199.9 150.7l-1.3 3.1M379.4 147h6.3M382.4 146.5l3.3 .5-3.3 .5zM389.1 147l3.4-.5v1zM389.1 147h18.4M338.8 165.9l3.4-.4v1zM338.8 165.9h17.5M369 165.9h16.7M382.4 165.5l3.3 .4-3.3 .6z"/>
<circle cx="194.4" cy="148.3" r="1.1"/>
<circle cx="199.3" cy="152.2" r="1.11"/>
</g>
<path d="M330.4 241.1h-7.5" fill="none" stroke="#000" stroke-width=".22" stroke-dasharray="15.2 1.3 1.3 1.3" stroke-dashoffset="13.4" stroke-linecap="butt"/>
<path d="M318.7 237.1v8.1M314.7 241.1h8.1" fill="none" stroke="#000" stroke-width=".22" stroke-dasharray="15.2 1.3 1.3 1.3" stroke-dashoffset="13.1" stroke-linecap="butt"/>
<path d="M9.5 9.6h412.8v260.3h-412.8z" fill="none" stroke="#000" stroke-width=".5"/>
<path d="M30.1 26.9l3.3-.5v1zM179 26.4l3.2 .5-3.2 .5zM20.1 49l.5 3.3h-1zM19.6 134.6h1l-.5 3.3zM26.8 168.3l3.3 .5-3.3 .5zM36.5 168.8l3.3-.5v1zM36.5 154l3.3-.5v.9zM172.6 153.5l3.3 .5-3.3 .4zM58.4 38.9l3.3-.5v1zM150.6 38.4l3.4 .5-3.4 .5zM216.9 29.7l3.3 .5-3.3 .6zM220.7 30.2l3.3-.5v1.1zM369.6 24l3.3 .6-3.3 .4zM257.5 24.6l3.2-.6v1zM330 137.9l.5 3.3h-1zM329.5 132.9h1l-.5 3.2zM335.5 165.5l3.3 .4-3.3 .6zM293.2 165.9l3.3-.4v1zM382.1 154l3.3-.5v.9zM388.8 153.5l3.3 .5-3.3 .4zM231.9 121.8h1l-.5 3.3zM232.4 59.8l.5 3.3h-1zM380.3 135.4l-2.1 2.6 .9 .5zM205.8 234.8l.5 3.4h-1zM205.3 226.6h1l-.5 3.2zM172.6 176.1l3.3 .5-3.3 .5zM180.9 176.6l3.4-.5v1zM199.8 237.3l.5 3.4h-1zM199.3 231.6h1l-.5 3.2zM183.5 230.8l-1.6 2.9 2.4-2.3z" fill="#000"/>
<path d="M182.2 38.9l3.4-.5v1zM172.6 38.4l3.3 .5-3.3 .5zM204.3 49l.5 3.3h-1zM203.8 63.5h1l-.5 3.3zM185.4 63.5h1l-.5 3.3zM185.9 51.4l.5 3.4h-1zM204.3 66.8l.5 3.3h-1zM203.8 116.8h1l-.5 3.3zM176.1 121.1l.1 3.4 1-.2zM400.3 116.8h1.1l-.5 3.3zM400.9 125.1l.5 3.3h-1.1zM400.9 100.9l.5 3.3h-1.1zM400.3 116.8h1.1l-.5 3.3zM389.1 147l3.4-.5v1zM382.4 146.5l3.3 .5-3.3 .5zM382.4 24l3.3 .6-3.3 .4zM372.9 24.6l3.3-.6v1zM258.1 125.1l-1.4 3 1 .3zM293.3 136.2l1.9 2.8 .8-.8zM412.4 116.8h.9l-.4 3.3zM412.9 132.1l.4 3.3h-.9zM382.4 165.5l3.3 .4-3.3 .6zM338.8 165.9l3.4-.4v1z" fill="#808080"/>
<text font-size="7" x="371.2" y="268.7">B</text>
<g font-size="4.4">
<text x="402.9" y="81.8">A</text>
<text x="151" y="257">SCALE 1 : 1</text>
<text x="153.3" y="252.9">DETAIL A</text>
</g>
<g font-size="4.2">
<text x="34.1" y="8.1">8</text>
<text x="85.7" y="8.1">7</text>
<text x="137.3" y="8.1">6</text>
<text x="188.9" y="8.1">5</text>
<text x="240.5" y="8.1">4</text>
<text x="292.1" y="8.1">3</text>
<text x="343.7" y="8.1">2</text>
<text x="395.3" y="8.1">1</text>
<text x="5.1" y="46.4">D</text>
<text x="423.7" y="46.4">D</text>
<text x="5.1" y="111.4">C</text>
<text x="423.7" y="111.4">C</text>
<text x="5.2" y="176.5">B</text>
<text x="423.8" y="176.5">B</text>
<text x="248.3" y="232">5052-H32</text>
<text x="248.3" y="238.9">SEE NOTES</text>
<text x="5.2" y="241.6">A</text>
<text x="248.3" y="245.9">SEE NOTES</text>
<text x="423.8" y="241.6">A</text>
<text x="334" y="249.9">PANEL, LID</text>
<text x="248.5" y="253.4">212.67</text>
<text x="295.9" y="253.4">EER</text>
<text x="248.5" y="260.8">LPE</text>
<text x="295.9" y="260.8">11/15/2024</text>
<text x="334" y="260.8">VX~02-00060</text>
<text x="416.1" y="260.9">A</text>
<text x="248.5" y="267.9">10/31/2024</text>
<text x="295.9" y="267.9">MANUFACTURED PART</text>
<text x="386.5" y="267.9">1:3</text>
<text x="406.2" y="267.9">2 OF 3</text>
<text x="34.1" y="274.2">8</text>
<text x="85.7" y="274.2">7</text>
<text x="137.3" y="274.2">6</text>
<text x="188.9" y="274.2">5</text>
<text x="240.5" y="274.2">4</text>
<text x="292.1" y="274.2">3</text>
<text x="343.7" y="274.2">2</text>
<text x="395.3" y="274.2">1</text>
</g>
<g font-size="3.5">
<text x="100.3" y="28.1">456.51</text>
<text x="309.8" y="25.7">346.42</text>
<text x="230.8" y="31.7">1.52</text>
<text x="100.3" y="40.1">286.70</text>
<text x="14.7" y="94.6">266.78</text>
<text x="227.1" y="92.8">195.85</text>
<text x="359" y="148.2">22.50</text>
<text x="98.2" y="155.1">2X 418.25</text>
<text x="317.4" y="154.3">5.24</text>
<text x="358.3" y="155.1">29.85</text>
<text x="313.1" y="167.1">137</text>
<text x="46.1" y="170">2X 19.13</text>
<text x="211.3" y="177.8">5 TYP</text>
<text x="215.4" y="204">3 TYP</text>
<text x="211.5" y="215">5 TYP</text>
<text x="205.5" y="258.3">2.50 TYP</text>
</g>
<g font-size="3.5" fill="#808080">
<text x="397.7" y="25.7">38.42</text>
<text x="193.8" y="40.1">2X 19.13</text>
<text x="197.2" y="59.3">2X 53.39</text>
<text x="191.7" y="78.2">2X 46</text>
<text x="406.6" y="93">57.50</text>
<text x="198.7" y="98.6">2X 160</text>
<text x="396.5" y="123.9">14.92</text>
<text x="408.5" y="126.7">36.08</text>
<text x="187.2" y="149.5">6X</text>
<text x="197.2" y="149.5">3.20 THRU ALL</text>
<text x="308.2" y="146.6">2X R1</text>
<text x="408.5" y="148.2">10.30</text>
<text x="202.1" y="153.4">6.30 X 90°</text>
<text x="228.9" y="158.8">4X R2.51</text>
<text x="357.3" y="167.1">140.63</text>
</g>
<g font-size="2.2">
<text x="248.3" y="227.6">MATERIAL</text>
<text x="248.3" y="235.3">FINISH</text>
<text x="248.3" y="242.1">COLOR</text>
<text x="334" y="243.4">DESCRIPTION</text>
<text x="248" y="249.5">EST. WEIGHT</text>
<text x="296" y="249.5">APPROVED BY</text>
<text x="248.2" y="257">ENGINEER</text>
<text x="296" y="256.8">APPROVED DATE</text>
<text x="334.5" y="256.8">PART NUMBER</text>
<text x="413.4" y="256.8">REV.</text>
<text x="248.5" y="264">RELEASE DATE</text>
<text x="295.9" y="264">CAD TYPE</text>
<text x="365.8" y="264">SIZE</text>
<text x="377.2" y="264">SCALE</text>
<text x="397.5" y="264">SHEET</text>
</g>
<g font-size="2.1">
<text x="296.1" y="227.3">UNLESS OTHERWISE SPECIFIED</text>
<text x="296.1" y="229.8">DIMENSIONS ARE IN MILLIMETERS</text>
<text x="296.1" y="232.3">DO NOT SCALE DRAWING</text>
<text x="295.8" y="235.3">TOLERANCES: SEE NOTES</text>
<text x="295.8" y="239.6">THIRD ANGLE</text>
<text x="295.8" y="242.1">PROJECTION</text>
</g>
</svg>
